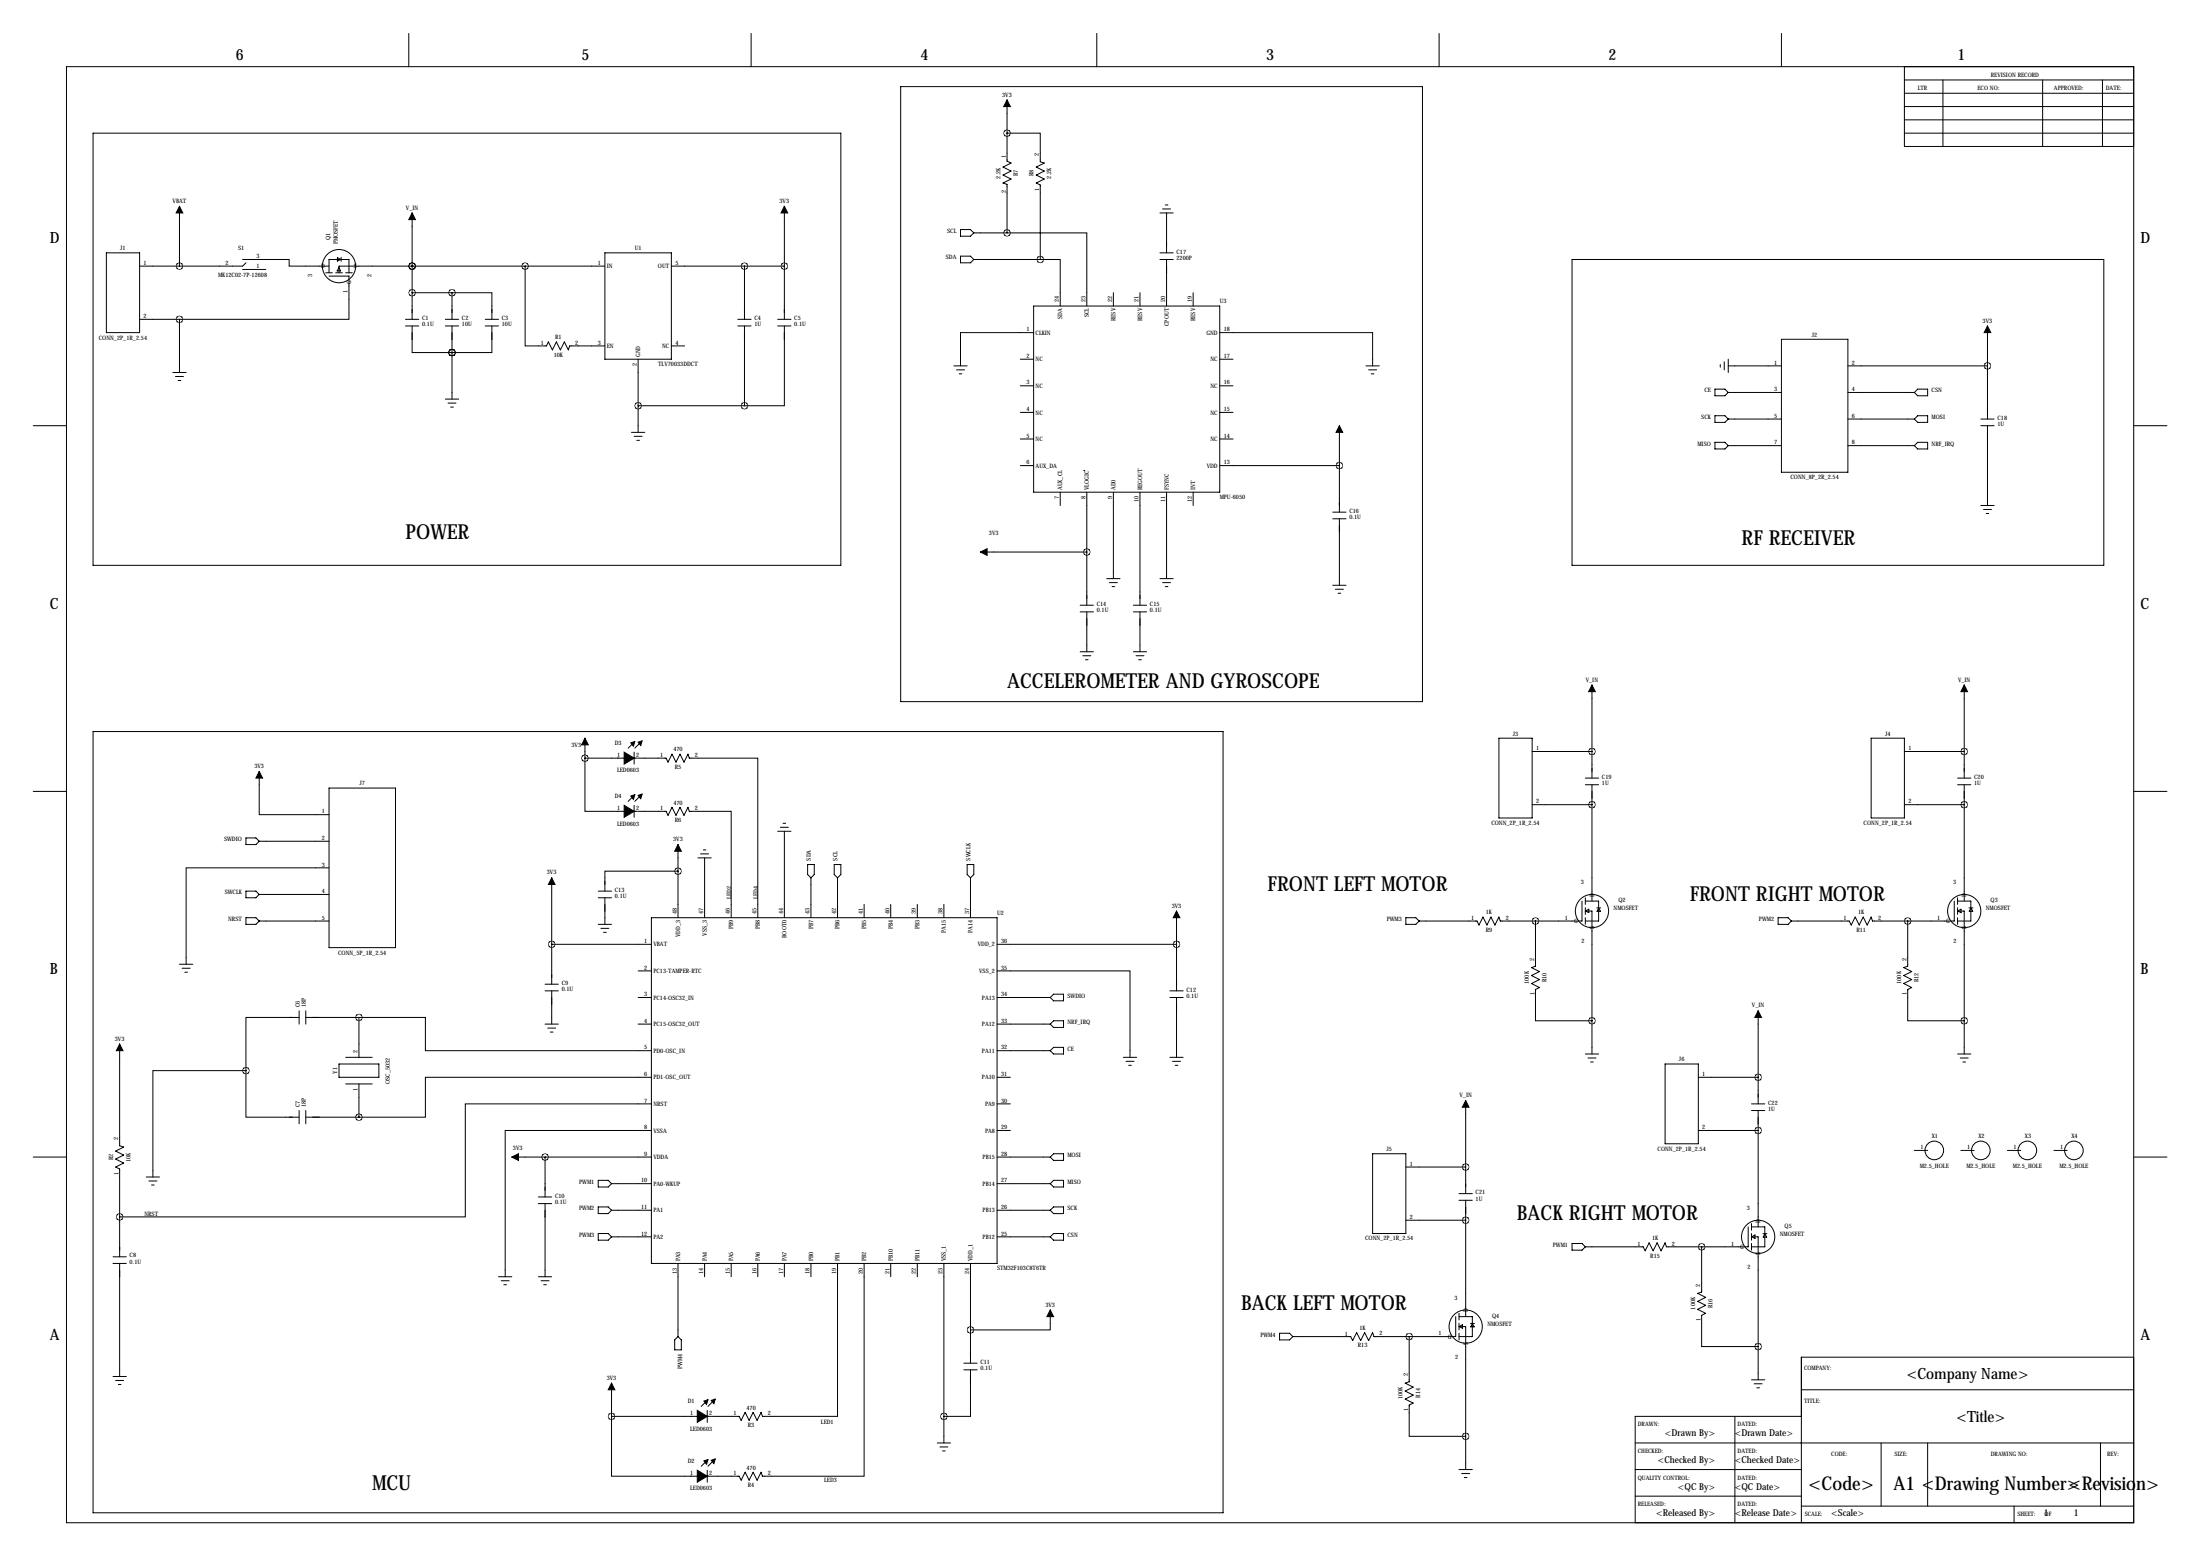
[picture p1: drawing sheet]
<svg xmlns="http://www.w3.org/2000/svg" width="841mm" height="594mm" viewBox="0 0 841 594" stroke-linecap="round" stroke-linejoin="round" font-family="sans-serif">
<g fill="none" stroke="#000" stroke-width=".38">
<path d="M156.2 12.8v12.7M287 12.8v12.7M419.1 12.8v12.7M549.9 12.8v12.7M680.7 12.8v12.7M25.4 25.5h789.9v556.2h-789.9zM344.2 33.1h199.4v234.9h-199.4zM384.8 38.2v23.3l1.5 .8-3 1.5 3 1.5-3 1.6 3 1.5-3 1.5 1.5 .5v18.6M727.7 30.6h87.6M727.7 35.6h87.6M727.7 25.5v30.5h87.6M742.4 30.6v25.4"/>
<path d="M780.5 30.6v25.4M803.4 30.6v25.4M35.6 50.9h285.7v165.1h-285.7zM384.8 50.9h12.7v10.9l1.5 .5-3 1.5 3 1.5-3 1.6 3 1.5-3 1.5 1.5 .8v28.4M727.7 45.8h87.6M727.7 50.9h87.6M727.7 40.7h87.6M68.6 78.8v22.9M299.7 78.8v43.2M444.2 79.8h3.1M445.3 78.3h1M40.6 96.6h12.7v30.5h-12.7z"/>
<path d="M92.7 99.1h17.8v2.6h15.2M130.1 99.1l-1.2 .6v-1.3l1.4 .7M130.4 98.3v1.5M157.5 81.4v40.6M231.1 96.6h25.4v40.6h-25.4zM367 87.7h3.8l1.3 1.3-1.3 1.2h-3.8zM367 97.9h3.8l1.3 1.2-1.3 1.3h-3.8zM372.1 99.1h25.4M372.1 89h12.7M384.8 89h30.5v27.9M397.5 99.1h7.6v17.8M443.2 99.1h5.1"/>
<path d="M443.2 96.6h5.1M443.2 81.4h5.1M445.8 81.4v15.2M445.8 99.1v17.8M600.7 99.1h203.2v116.9h-203.2zM92.7 102.9h8.9M94 100.4l-1.3 1.3h-39.4M124.5 104.2h2.5M125.7 105.5h7.6v16.5h-64.7M125.7 104.2v-5.1h7.6v5.1M128.3 104.2h2.5M129.5 102.2l-.7 1.3h1.3l-.6-1.2"/>
<path d="M132.1 104.2h2.5M157.5 101.7h.1M157.5 111.8h15.2M172.7 111.8h15.3v10.2M172.7 111.8v10.2M200.7 101.7v30.5h8.1l.7-1.6 1.6 3.1 1.5-3.1 1.5 3.1 1.5-3.1 1.6 3.1 .5-1.5h13.4M231.1 101.7h-101.6v2.5M256.5 101.7h43.2M284.5 101.7v20.3M395 116.9h71.1v71.1h-71.1zM425.4 111.8v5.1M435.6 111.8v5.1"/>
<path d="M455.9 111.8v5.1M53.3 122h15.3M68.6 122v20.3M154.9 122h5.1M154.9 124.5h5.1M157.5 124.5v10.2h15.2M170.2 122h5.1M170.2 124.5h5.1M172.7 134.7h.1M172.7 124.5v28M185.4 122h5.1M185.4 124.5h5.1"/>
<path d="M188 124.5v10.2h-15.3M243.8 137.2v28M256.5 132.2h5.1M281.9 122h5.1M281.9 124.5h5.1M284.5 124.5v30.5M297.2 122h5.1M297.2 124.5h5.1M299.7 124.5v30.5h-15.2M364.5 139.8h5.1M389.9 137.2h5.1M395 127.1h-28v12.7"/>
<path d="M466.1 127.1h58.4v12.7M466.1 137.2h5.1M522 139.8h5M657.4 139.3v1M658.9 138.2v3.1M660.4 139.8h20.3M660.4 137.2v5.1M680.7 129.6h25.4v50.8h-25.4zM706.1 139.8h53.4M759.5 124.5v35.6M66 142.3h5.1M67.1 143.8h3"/>
<path d="M68.1 145.4h1M170.2 152.5h5.1M171.2 154h3M172.2 155.5h1M243.8 155h40.7M365.5 141.3h3.1M366.5 142.8h1M389.9 147.4h5.1M389.9 157.6h5.1M466.1 147.4h5.1M466.1 157.6h5.1M523 141.3h3"/>
<path d="M524 142.8h1M655.3 148.7h3.8l1.3 1.2-1.3 1.3h-3.8zM655.3 158.8h3.8l1.3 1.3-1.3 1.3h-3.8zM660.4 149.9h20.3M706.1 149.9h25.4M732.8 148.7h3.8v2.5h-3.8l-1.3-1.3zM732.8 158.8h3.8v2.6h-3.8l-1.3-1.3zM12.7 162.6h12.7M241.3 165.2h5.1M242.3 166.7h3.1M243.3 168.2h1M389.9 167.7h5.1"/>
<path d="M389.9 177.9h5.1M414.1 179.8h.1M466.1 167.7h5.1M466.1 177.9h45.7M511.8 162.6v33.1M655.3 169h3.8l1.3 1.3-1.3 1.2h-3.8zM660.4 160.1h20.3M660.4 170.3h20.3M706.1 160.1h25.4M706.1 170.3h25.4M732.8 169h3.8v2.5h-3.8l-1.3-1.2zM756.9 162.6h5.1"/>
<path d="M756.9 160.1h5.1M759.5 162.6v30.5M815.3 162.6h12.7M405.1 188v5.1M415.3 188v43.2M425.4 188v33.1M435.6 188v43.2M445.8 188v33.1M455.9 188v5.1M509.3 195.7h5M509.3 198.2h5M511.8 198.2v25.4"/>
<path d="M756.9 193.1h5.1M757.9 194.6h3.1M759 196.2h1M374.6 210.9h40.7M412.7 231.2h5.1M412.7 233.8h5.1M415.3 233.8v15.2M422.9 221.1h5.1M423.9 222.6h3.1M424.9 224.1h1.1M433.1 231.2h5M433.1 233.8h5"/>
<path d="M435.6 233.8v15.2M443.2 221.1h5.1M444.2 222.6h3.1M445.3 224.1h1M509.3 223.6h5M510.3 225.1h3M511.3 226.6h1M412.7 249h5.1M413.8 250.5h3M414.8 252h1M433.1 249h5M434.1 250.5h3"/>
<path d="M435.1 252h1M35.6 279.5h431.8v298.4h-431.8zM608.3 261.7v35.6M750.6 261.7v35.6M99.1 294.7v16.5h26.6M223.5 289.6v20.4h20.1M223.5 289.6h20.1M223.5 282v7.6M242.3 287.3v4.6M242.6 283.3l-2.6 2.5M243.8 289.6h10.7l.8 1.6 1.5-3.1 1.5 3.1 1.5-3.1 1.6 3.1 1.5-3.1 .5 1.5h26.2v61M245.1 283.3l-2.5 2.5"/>
<path d="M572.8 282h12.7v30.5h-12.7zM585.5 287.1h22.8M605.8 297.3h5.1M605.8 299.8h5.1M608.3 299.8v44.4M715 282h12.7v30.5h-12.7zM727.7 287.1h22.9M748 297.3h5.1M748 299.8h5.1M750.6 299.8v44.4M12.7 302.3h12.7M125.7 301.1h25.4v60.9h-25.4z"/>
<path d="M242.3 307.7v4.5M242.6 303.6l-2.6 2.5M243.8 310h10.7l.8 1.5 1.5-3.1 1.5 3.1 1.5-3.1 1.6 3.1 1.5-3.1 .5 1.6h16v40.6M245.1 303.6l-2.5 2.5M297.2 317.6h5.1M298.2 316h3M299.2 314.5h1M299.7 317.6v33M585.5 307.4h22.8M727.7 307.4h22.9M815.3 302.3h12.7M94 320.1h3.8l1.3 1.3-1.3 1.3h-3.8z"/>
<path d="M99.1 321.4h26.6M125.7 331.5h-54.6v36.9M210.8 335.4v40.6M259.1 332.8h-28v7.6M259.1 322.7v27.9M266.7 327.7h5.1M267.7 326.2h3.1M268.7 324.7h1M269.2 327.7v22.9M308.6 330.3h2.5v3.8l-1.2 1.3-1.3-1.3zM309.9 335.4v15.2M318.8 330.3h2.5v3.8l-1.3 1.3-1.2-1.3z"/>
<path d="M320 335.4v15.2M369.6 330.3h2.5v3.8l-1.3 1.3-1.2-1.3zM370.8 335.4v15.2M94 350.6h3.8l1.3 1.3-1.3 1.2h-3.8zM94 340.4h3.8l1.3 1.3-1.3 1.3h-3.8zM99.1 351.9h26.6M99.1 341.7h26.6M228.6 340.4h5.1M228.6 343h5.1M228.6 353.1h5.1M229.6 354.7h3.1M230.6 356.2h1"/>
<path d="M231.1 343v10.1M248.9 350.6h132.1v132.1h-132.1zM330.2 345.5v5.1M340.4 345.5v5.1M350.5 345.5v5.1M360.7 345.5v5.1M449.6 348.1v30.4M537.2 350.6h3.8l1.3 1.3-1.3 1.2h-3.8zM586.7 351.9v17.2l-1.5 .5 3.1 1.6-3.1 1.5 3.1 1.5-3.1 1.5 3.1 1.6-1.6 .7v12h21.6M604.5 344.2v7.7h-31.2l-.5-1.6-1.6 3.1-1.5-3.1-1.5 3.1-1.5-3.1-1.6 3.1-.7-1.5h-22.1M605.8 343v2.5M605.8 346.8v2.5"/>
<path d="M605.8 350.6v2.5M605.8 344.2h5.1v7.7h-5.1M605.9 348.1l1.2 .6v-1.4l-1.3 .8h2.5v54.6M610.2 346.8h1.5M610.9 346.8l.7 1.4h-1.3l.6-1.3M679.4 350.6h3.9l1.2 1.3-1.2 1.2h-3.9zM729 351.9v17.2l-1.5 .5 3 1.6-3 1.5 3 1.5-3 1.5 3 1.6-1.5 .7v12h21.6M746.8 344.2v7.7h-31.3l-.5-1.6-1.5 3.1-1.5-3.1-1.6 3.1-1.5-3.1-1.5 3.1-.8-1.5h-22.1M748 344.2h5.1v7.7h-5.1M748 343v2.5M748 346.8v2.5M748 350.6v2.5"/>
<path d="M748.1 348.1l1.3 .6v-1.4l-1.4 .8h2.6v54.6M752.4 346.8h1.5M753.1 346.8l.7 1.4h-1.3l.6-1.3M68.6 368.4h5.1M69.6 369.9h3M70.6 371.4h1M208.3 376h5.1M208.3 378.5h5.1M210.8 360.8h38.1M210.8 378.5v12.7M243.8 370.9h5.1M381 370.9h50.8v33"/>
<path d="M381 360.8h68.6M402.6 379.8h3.8v2.5h-3.8l-1.3-1.2zM447 378.5h5.1M45.7 398.9v38.8l1.5 .5-3 1.5 3 1.6-3 1.5 3 1.5-3 1.5 1.5 .8v33.5M114.3 388.7h-20.3v20.3M114.3 386.2v5M116.8 388.7h20.4M116.8 386.2v5M137.2 388.7h25.4v12.7h86.3M137.2 388.7v15.2M208.3 391.2h5.1M209.3 392.8h3"/>
<path d="M210.3 394.3h1M243.8 381.1h5.1M243.8 391.2h5.1M381 381.1h20.3M381 391.2h20.3M402.6 390h3.8v2.5h-3.8l-1.3-1.3zM447 381.1h5.1M449.6 381.1v22.8M671.8 386.2v35.5M94 409v17.8h20.3M94 409h-35.6v40.7M129.5 406.5h15.3v5.1h-15.3z"/>
<path d="M132.1 414.1h10.1M132.1 403.9h10.1M137.2 414.1v12.7M248.9 411.6h-86.3v15.2h-25.4M381 401.4h20.3M381 411.6h5.1M402.6 400.1h3.8v2.6h-3.8l-1.3-1.3zM429.3 403.9h5M430.3 405.5h3M431.3 407h1M447 403.9h5.1M448.1 405.5h3"/>
<path d="M449.1 407h1M605.8 402.7h5.1M606.8 404.2h3.1M607.8 405.7h1M636.3 406.5h12.7v30.5h-12.7zM649 411.6h22.8M748 402.7h5.1M749 404.2h3.1M750.1 405.7h1M114.3 424.3v5M116.8 424.3v5M116.8 426.8h20.4"/>
<path d="M248.9 431.9h-55.9v55.9M248.9 421.7h-71.1v43.2h-132.1M381 421.7h5.1M381 431.9h5.1M560.1 420.4v35.6M649 431.9h22.8M669.3 421.7h5.1M669.3 424.3h5.1M671.8 424.3v44.4M731.5 439.5h5.1M749.3 439.5h5.1M767.1 439.5h5.1"/>
<path d="M784.9 439.5h5M12.7 442h12.7M55.9 449.7h5.1M56.9 451.2h3M57.9 452.7h1M195.6 442h53.3M205.7 457.3h5.1M205.7 459.8h5.1M208.3 442v15.3M208.3 459.8v28M228.6 450.9h3.8l1.3 1.3-1.3 1.3h-3.8zM233.7 452.2h15.2"/>
<path d="M381 442h20.3M381 452.2h20.3M402.6 440.8h3.8v2.5h-3.8l-1.3-1.3zM402.6 450.9h3.8v2.6h-3.8l-1.3-1.3zM524.5 440.8h12.7v30.4h-12.7zM537.2 445.8h22.9M557.5 456h5.1M557.5 458.5h5.1M560.1 458.5v44.5M815.3 442h12.7M228.6 471.2h3.8l1.3 1.3-1.3 1.3h-3.8zM228.6 461.1h3.8l1.3 1.3-1.3 1.2h-3.8z"/>
<path d="M233.7 462.4h15.2M233.7 472.5h15.2M381 462.4h20.3M381 472.5h20.3M402.6 471.2h3.8v2.6h-3.8l-1.3-1.3zM402.6 461.1h3.8v2.5h-3.8l-1.3-1.2zM537.2 466.2h22.9M600.7 475.1h3.8l1.3 1.2-1.3 1.3h-3.8zM650.2 476.3v17.3l-1.5 .5 3.1 1.5-3.1 1.5 3.1 1.6-3.1 1.5 3.1 1.5-1.6 .8v11.9h21.6M668 468.7v7.6h-31.2l-.5-1.5-1.6 3-1.5-3-1.5 3-1.5-3-1.6 3-.7-1.5h-22.1M669.3 467.4v2.6M669.3 471.2v2.6"/>
<path d="M669.3 475.1v2.5M669.3 468.7h5.1v7.6h-5.1M669.4 472.5l1.2 .6v-1.3l-1.3 .7h2.5v54.6M673.7 471.3h1.5M674.4 471.3l.7 1.3h-1.3l.6-1.2M43.2 482.7h5.1M43.2 480.1h5.1M45.7 482.7v43.2M190.5 487.8h5.1M191.5 489.3h3.1M192.5 490.8h1M205.7 487.8h5.1"/>
<path d="M206.8 489.3h3M207.8 490.8h1M259.1 482.7v27.9M269.2 482.7v5.1M279.4 482.7v5.1M289.6 482.7v5.1M299.7 482.7v5.1M309.9 482.7v5.1M320 482.7v58.4h-28.7l-.5-1.5-1.5 3-1.5-3-1.5 3-1.6-3-1.5 3-.8-1.5h-10.6M330.2 482.7v81.3h-38.9l-.5-1.6-1.5 3.1-1.5-3.1-1.5 3.1-1.6-3.1-1.5 3.1-.8-1.5h-10.6M340.4 482.7v5.1M350.5 482.7v5.1"/>
<path d="M360.7 482.7v68.6M370.8 482.7v38.1M257.8 511.9l1.3-1.3 1.2 1.3v3.8h-2.5zM401.3 500.5v7.6h-30.5M488.9 509.3h3.9l1.2 1.3-1.2 1.3h-3.9zM538.5 510.6v17.3l-1.5 .5 3 1.5-3 1.5 3 1.6-3 1.5 3 1.5-1.5 .8v11.9h21.6M556.3 503v7.6h-31.3l-.5-1.5-1.5 3-1.5-3-1.6 3-1.5-3-1.5 3-.8-1.5h-22.1M557.5 501.7v2.6M557.5 505.5v2.6M557.5 509.3v2.6M557.5 503h5.1v7.6h-5.1M557.6 506.8l1.3 .6v-1.3l-1.4 .7h2.6v54.6"/>
<path d="M561.9 505.6h1.5M562.6 505.6l.7 1.3h-1.3l.6-1.2M815.3 518.5h-127v63.2M43.2 525.9h5.1M44.2 527.4h3M45.2 528.9h1M233.7 528.4v12.7M270.3 538.8v4.6M270.5 534.7l-2.5 2.6M273 534.7l-2.5 2.6M368.3 520.8h5.1M368.3 523.3h5.1"/>
<path d="M370.8 523.3v17.8h-10.1M669.3 527.1h5.1M670.3 528.6h3.1M671.3 530.2h1M688.3 530.9h127M233.7 541.1v22.9h37.8M233.7 541.1h37.8M270.5 557.6l-2.5 2.5M273 557.6l-2.5 2.5M358.1 551.3h5.1M359.2 552.8h3M360.2 554.3h1"/>
<path d="M624.8 551.3h190.5M662.9 541.1v40.6M688.3 541.1h-63.5v40.6M718.8 551.3v24.1M736.6 551.3v24.1M802.6 551.3v24.1M270.3 561.7v4.5M557.5 561.4h5.1M558.5 562.9h3.1M559.6 564.5h1M624.8 561.4h63.5M624.8 571.6h63.5"/>
<path d="M688.3 575.4h127M769.6 575.4v6.3"/>
<circle cx="129.5" cy="101.7" r="6.4"/>
<circle cx="608.3" cy="348" r="6.4"/>
<circle cx="750.6" cy="348" r="6.4"/>
<circle cx="739.1" cy="439.5" r="3.6"/>
<circle cx="756.9" cy="439.5" r="3.6"/>
<circle cx="774.7" cy="439.5" r="3.6"/>
<circle cx="792.5" cy="439.5" r="3.6"/>
<circle cx="671.8" cy="472.5" r="6.4"/>
<circle cx="560.1" cy="506.8" r="6.4"/>
</g>
<g fill="#000" stroke="#000" stroke-width=".38">
<path d="M384.8 38.2l1.3 2.5h-2.6zM68.6 78.8l1.2 2.6h-2.5zM299.7 78.8l1.3 2.6h-2.6zM157.5 81.4l1.2 2.5h-2.5zM759.5 124.5l1.2 2.6h-2.5zM511.8 162.6l1.3 2.6h-2.6zM374.6 210.9l2.6-1.3v2.6zM608.3 261.7l1.3 2.5h-2.5zM750.6 261.7l1.2 2.5h-2.5zM99.1 294.7l1.2 2.6h-2.5zM223.5 282l1.3 2.6h-2.6zM238.5 289.6h3.8l-3.8 2.3z"/>
<path d="M238.5 287.3l3.8 2.3h-3.8zM241 283.8l1.6-.5-.5 1.8zM243.8 283.5l1.6-.5-.5 1.8zM238.5 310h3.8l-3.8 2.2zM238.5 307.7l3.8 2.3h-3.8zM241 304.1l1.6-.5-.5 1.8zM243.8 303.9l1.6-.6-.5 1.8zM210.8 335.4l1.3 2.5h-2.6zM259.1 322.7l1.2 2.5h-2.5zM449.6 348.1l1.2 2.5h-2.5zM45.7 398.9l1.3 2.5h-2.6zM671.8 386.2l1.3 2.5h-2.5z"/>
<path d="M560.1 420.4l1.2 2.6h-2.5zM195.6 442l2.5-1.2v2.5zM401.3 500.5l1.3 2.5h-2.6zM233.7 528.4l1.2 2.5h-2.5zM269 535.2l1.5-.5-.5 1.8zM271.8 535l1.5-.5-.5 1.8zM266.4 541.1h3.9l-3.9 2.3zM266.4 538.8l3.9 2.3h-3.9zM269 558.1l1.5-.5-.5 1.8zM271.8 557.9l1.5-.6-.5 1.8zM266.4 564h3.9l-3.9 2.2zM266.4 561.7l3.9 2.3h-3.9z"/>
</g>
<path d="M299.6 101.7a.1 .1 0 0 0 .2 0 .1 .1 0 0 0-.2 0zM284.4 101.7a.1 .1 0 0 0 .2 0 .1 .1 0 0 0-.2 0zM243.7 155a.1 .1 0 0 0 .2 0 .1 .1 0 0 0-.2 0zM284.4 155a.1 .1 0 0 0 .2 0 .1 .1 0 0 0-.2 0zM137.1 426.8a.1 .1 0 0 0 .2 0 .1 .1 0 0 0-.2 0zM137.1 388.7a.1 .1 0 0 0 .2 0 .1 .1 0 0 0-.2 0zM93.9 409a.1 .1 0 0 0 .2 0 .1 .1 0 0 0-.2 0zM210.7 360.8a.1 .1 0 0 0 .2 0 .1 .1 0 0 0-.2 0zM208.2 442a.1 .1 0 0 0 .2 0 .1 .1 0 0 0-.2 0zM233.6 541.1a.1 .1 0 0 0 .2 0 .1 .1 0 0 0-.2 0zM370.7 508.1a.1 .1 0 0 0 .2 0 .1 .1 0 0 0-.2 0zM360.6 541.1a.1 .1 0 0 0 .2 0 .1 .1 0 0 0-.2 0zM449.5 360.8a.1 .1 0 0 0 .2 0 .1 .1 0 0 0-.2 0zM223.4 289.6a.1 .1 0 0 0 .2 0 .1 .1 0 0 0-.2 0zM259 332.8a.1 .1 0 0 0 .2 0 .1 .1 0 0 0-.2 0zM200.6 101.7a.1 .1 0 0 0 .2 0 .1 .1 0 0 0-.2 0zM415.2 210.9a.1 .1 0 0 0 .2 0 .1 .1 0 0 0-.2 0zM511.7 177.9a.1 .1 0 0 0 .2 0 .1 .1 0 0 0-.2 0zM384.7 50.9a.1 .1 0 0 0 .2 0 .1 .1 0 0 0-.2 0zM384.7 89a.1 .1 0 0 0 .2 0 .1 .1 0 0 0-.2 0zM397.4 99.1a.1 .1 0 0 0 .2 0 .1 .1 0 0 0-.2 0zM68.5 122a.1 .1 0 0 0 .2 0 .1 .1 0 0 0-.2 0zM157.4 101.7a.1 .1 0 0 0 .2 0 .1 .1 0 0 0-.2 0zM157.4 111.8a.1 .1 0 0 0 .2 0 .1 .1 0 0 0-.2 0zM172.6 111.8a.1 .1 0 0 0 .2 0 .1 .1 0 0 0-.2 0zM172.6 134.7a.1 .1 0 0 0 .2 0 .1 .1 0 0 0-.2 0zM172.6 134.7a.1 .1 0 0 0 .2 0 .1 .1 0 0 0-.2 0zM759.4 139.8a.1 .1 0 0 0 .2 0 .1 .1 0 0 0-.2 0zM608.2 287.1a.1 .1 0 0 0 .2 0 .1 .1 0 0 0-.2 0zM157.4 101.7a.1 .1 0 0 0 .2 0 .1 .1 0 0 0-.2 0zM68.5 101.7a.1 .1 0 0 0 .2 0 .1 .1 0 0 0-.2 0zM608.2 307.4a.1 .1 0 0 0 .2 0 .1 .1 0 0 0-.2 0zM586.6 351.9a.1 .1 0 0 0 .2 0 .1 .1 0 0 0-.2 0zM608.2 390a.1 .1 0 0 0 .2 0 .1 .1 0 0 0-.2 0zM750.5 287.1a.1 .1 0 0 0 .2 0 .1 .1 0 0 0-.2 0zM750.5 307.4a.1 .1 0 0 0 .2 0 .1 .1 0 0 0-.2 0zM728.9 351.9a.1 .1 0 0 0 .2 0 .1 .1 0 0 0-.2 0zM750.5 390a.1 .1 0 0 0 .2 0 .1 .1 0 0 0-.2 0zM560 445.8a.1 .1 0 0 0 .2 0 .1 .1 0 0 0-.2 0zM560 466.2a.1 .1 0 0 0 .2 0 .1 .1 0 0 0-.2 0zM538.4 510.6a.1 .1 0 0 0 .2 0 .1 .1 0 0 0-.2 0zM560 548.7a.1 .1 0 0 0 .2 0 .1 .1 0 0 0-.2 0zM671.7 411.6a.1 .1 0 0 0 .2 0 .1 .1 0 0 0-.2 0zM671.7 431.9a.1 .1 0 0 0 .2 0 .1 .1 0 0 0-.2 0zM650.1 476.3a.1 .1 0 0 0 .2 0 .1 .1 0 0 0-.2 0zM671.7 514.4a.1 .1 0 0 0 .2 0 .1 .1 0 0 0-.2 0zM45.6 464.9a.1 .1 0 0 0 .2 0 .1 .1 0 0 0-.2 0z" fill="#000" stroke="#000" stroke-width="2.5"/>
<g font-size="7.9">
<text x="154.9" y="205.8">POWER</text>
<text x="665.5" y="208.4">RF RECEIVER</text>
<text x="384.8" y="263">ACCELEROMETER AND GYROSCOPE</text>
<text x="484.4" y="340.4">FRONT LEFT MOTOR</text>
<text x="645.7" y="344.2">FRONT RIGHT MOTOR</text>
<text x="579.6" y="466.2">BACK RIGHT MOTOR</text>
<text x="474.2" y="500.5">BACK LEFT MOTOR</text>
<text x="142.2" y="569">MCU</text>
</g>
<g font-size="7.3">
<text x="691.1" y="569">&lt;Code&gt;</text>
<text x="723.6" y="569">A1 &lt;Drawing Number&gt;</text>
<text x="790.5" y="569">&lt;Revision&gt;</text>
</g>
<g font-size="5.9">
<text x="90.2" y="22.9">6</text>
<text x="222.2" y="22.9">5</text>
<text x="351.8" y="22.9">4</text>
<text x="483.9" y="22.9">3</text>
<text x="614.7" y="22.9">2</text>
<text x="748" y="22.9">1</text>
<text x="19" y="92.8">D</text>
<text x="817.9" y="92.8">D</text>
<text x="19" y="232.5">C</text>
<text x="817.9" y="232.5">C</text>
<text x="19" y="372.2">B</text>
<text x="817.9" y="372.2">B</text>
<text x="19" y="511.9">A</text>
<text x="817.9" y="511.9">A</text>
<text x="728.6" y="526.7">&lt;Company Name&gt;</text>
<text x="747.6" y="543.2">&lt;Title&gt;</text>
</g>
<g font-size="3.6">
<text x="636.2" y="548.7">&lt;Drawn By&gt;</text>
<text x="662.9" y="548.7">&lt;Drawn Date&gt;</text>
<text x="633.5" y="558.9">&lt;Checked By&gt;</text>
<text x="662.9" y="558.9">&lt;Checked Date&gt;</text>
<text x="641.2" y="569">&lt;QC By&gt;</text>
<text x="662.9" y="569">&lt;QC Date&gt;</text>
<text x="632.9" y="579.2">&lt;Released By&gt;</text>
<text x="662.9" y="579.2">&lt;Release Date&gt;</text>
<text x="699.8" y="579.2">&lt;Scale&gt;</text>
<text x="781" y="579.2">1</text>
<text x="792.5" y="579.2">1</text>
</g>
<g font-size="2.3">
<text x="760.7" y="29.3">REVISION RECORD</text>
<text x="732.8" y="34.4">LTR</text>
<text x="755.6" y="34.4">ECO NO:</text>
<text x="784.9" y="34.4">APPROVED:</text>
<text x="804.7" y="34.4">DATE:</text>
<text x="383" y="36.9">3V3</text>
<text x="397" y="59.7" transform="rotate(-90 397 59.7)">2</text>
<text x="384.4" y="60.5" transform="rotate(-90 384.4 60.5)">1</text>
<text x="382.3" y="68.2" transform="rotate(-90 382.3 68.2)">2.2K</text>
<text x="389" y="67.4" transform="rotate(-90 389 67.4)">R7</text>
<text x="395" y="67.4" transform="rotate(-90 395 67.4)">R8</text>
<text x="401.7" y="68.2" transform="rotate(-90 401.7 68.2)">2.2K</text>
<text x="65.9" y="77.5">VBAT</text>
<text x="297.9" y="77.5">3V3</text>
<text x="384.3" y="73.7" transform="rotate(-90 384.3 73.7)">2</text>
<text x="397.1" y="72.9" transform="rotate(-90 397.1 72.9)">1</text>
<text x="155.1" y="80.1">V_IN</text>
<text x="361.9" y="89">SCL</text>
<text x="45.9" y="95.6">J1</text>
<text x="91" y="95.6">S1</text>
<text x="126.2" y="91.6" transform="rotate(-90 126.2 91.6)">Q1</text>
<text x="129.1" y="93.3" transform="rotate(-90 129.1 93.3)">PMOSFET</text>
<text x="242.5" y="95.6">U1</text>
<text x="54.9" y="101.2">1</text>
<text x="86.2" y="101.2">2</text>
<text x="98" y="98.6">3</text>
<text x="228.4" y="101.2">1</text>
<text x="258.1" y="101.2">5</text>
<text x="361.4" y="99.1">SDA</text>
<text x="449.6" y="96.8">C17</text>
<text x="449.6" y="99.2">2200P</text>
<text x="83.3" y="105.8">MK12C02-7P-12608</text>
<text x="98" y="102.4">1</text>
<text x="119.3" y="105.9" transform="rotate(-90 119.3 105.9)">3</text>
<text x="122.7" y="102.5">D</text>
<text x="135.2" y="102.5">S</text>
<text x="141.9" y="105.7" transform="rotate(-90 141.9 105.7)">2</text>
<text x="231.9" y="102.5">IN</text>
<text x="251.4" y="102.5">OUT</text>
<text x="132.8" y="112" transform="rotate(-90 132.8 112)">1</text>
<text x="134.2" y="108.5" transform="rotate(-90 134.2 108.5)">G</text>
<text x="404.6" y="115.4" transform="rotate(-90 404.6 115.4)">24</text>
<text x="414.8" y="115.4" transform="rotate(-90 414.8 115.4)">23</text>
<text x="424.9" y="115.4" transform="rotate(-90 424.9 115.4)">22</text>
<text x="435.1" y="115.4" transform="rotate(-90 435.1 115.4)">21</text>
<text x="445.3" y="115.4" transform="rotate(-90 445.3 115.4)">20</text>
<text x="455.4" y="115.4" transform="rotate(-90 455.4 115.4)">19</text>
<text x="466.1" y="115.9">U3</text>
<text x="54.9" y="121.5">2</text>
<text x="161.3" y="122.2">C1</text>
<text x="161.3" y="124.6">0.1U</text>
<text x="176.5" y="122.2">C2</text>
<text x="176.5" y="124.6">10U</text>
<text x="191.8" y="122.2">C3</text>
<text x="191.8" y="124.6">10U</text>
<text x="288.3" y="122.2">C4</text>
<text x="288.3" y="124.6">1U</text>
<text x="303.5" y="122.2">C5</text>
<text x="303.5" y="124.6">0.1U</text>
<text x="405.9" y="121.8" transform="rotate(-90 405.9 121.8)">SDA</text>
<text x="416.1" y="121.2" transform="rotate(-90 416.1 121.2)">SCL</text>
<text x="426.3" y="122.7" transform="rotate(-90 426.3 122.7)">RESV</text>
<text x="436.4" y="122.7" transform="rotate(-90 436.4 122.7)">RESV</text>
<text x="446.6" y="124.5" transform="rotate(-90 446.6 124.5)">CPOUT</text>
<text x="456.7" y="122.7" transform="rotate(-90 456.7 122.7)">RESV</text>
<text x="757.6" y="123.3">3V3</text>
<text x="37.8" y="129.7">CONN_2P_1R_2.54</text>
<text x="206.6" y="131.7">1</text>
<text x="212.1" y="129.6">R1</text>
<text x="219.8" y="131.6">2</text>
<text x="228.4" y="131.6">3</text>
<text x="258.1" y="131.6">4</text>
<text x="392.3" y="126.6">1</text>
<text x="395.7" y="127.9">CLKIN</text>
<text x="461" y="127.9">GND</text>
<text x="467.6" y="126.6">18</text>
<text x="692.4" y="128.6">J2</text>
<text x="211.6" y="136.3">10K</text>
<text x="231.9" y="133">EN</text>
<text x="244.6" y="136.5" transform="rotate(-90 244.6 136.5)">GND</text>
<text x="253" y="133">NC</text>
<text x="392.3" y="136.7">2</text>
<text x="467.6" y="136.7">17</text>
<text x="243.3" y="139.9" transform="rotate(-90 243.3 139.9)">2</text>
<text x="251.5" y="139.9">TLV70033DDCT</text>
<text x="395.7" y="138">NC</text>
<text x="462.6" y="138">NC</text>
<text x="678" y="139.3">1</text>
<text x="707.6" y="139.3">2</text>
<text x="392.3" y="146.9">3</text>
<text x="395.7" y="148.2">NC</text>
<text x="462.6" y="148.2">NC</text>
<text x="467.6" y="146.9">16</text>
<text x="651.3" y="149.9">CE</text>
<text x="678" y="149.4">3</text>
<text x="707.6" y="149.4">4</text>
<text x="738.1" y="149.9">CSN</text>
<text x="392.3" y="157">4</text>
<text x="395.7" y="158.4">NC</text>
<text x="462.6" y="158.4">NC</text>
<text x="467.6" y="157">15</text>
<text x="650.1" y="160.1">SCK</text>
<text x="678" y="159.6">5</text>
<text x="707.6" y="159.6">6</text>
<text x="738.1" y="160.1">MOSI</text>
<text x="763.3" y="160.3">C18</text>
<text x="392.3" y="167.2">5</text>
<text x="467.6" y="167.2">14</text>
<text x="763.3" y="162.7">1U</text>
<text x="395.7" y="168.5">NC</text>
<text x="462.6" y="168.5">NC</text>
<text x="648.7" y="170.3">MISO</text>
<text x="678" y="169.7">7</text>
<text x="707.6" y="169.7">8</text>
<text x="738.1" y="170.3">NRF_IRQ</text>
<text x="392.3" y="177.4">6</text>
<text x="395.7" y="178.7">AUX_DA</text>
<text x="461.1" y="178.7">VDD</text>
<text x="467.6" y="177.4">13</text>
<text x="684.2" y="183">CONN_8P_2R_2.54</text>
<text x="404.6" y="190.7" transform="rotate(-90 404.6 190.7)">7</text>
<text x="405.9" y="187.3" transform="rotate(-90 405.9 187.3)">AUX_CL</text>
<text x="414.8" y="190.7" transform="rotate(-90 414.8 190.7)">8</text>
<text x="416.1" y="187.3" transform="rotate(-90 416.1 187.3)">VLOGIC</text>
<text x="424.9" y="190.7" transform="rotate(-90 424.9 190.7)">9</text>
<text x="426.3" y="187.3" transform="rotate(-90 426.3 187.3)">AD0</text>
<text x="435.1" y="191.9" transform="rotate(-90 435.1 191.9)">10</text>
<text x="436.4" y="187.3" transform="rotate(-90 436.4 187.3)">REGOUT</text>
<text x="445.3" y="191.9" transform="rotate(-90 445.3 191.9)">11</text>
<text x="446.6" y="187.3" transform="rotate(-90 446.6 187.3)">FSYNC</text>
<text x="455.4" y="191.9" transform="rotate(-90 455.4 191.9)">12</text>
<text x="456.7" y="187.3" transform="rotate(-90 456.7 187.3)">INT</text>
<text x="466.1" y="190.7">MPU-6050</text>
<text x="515.6" y="195.9">C16</text>
<text x="515.6" y="198.3">0.1U</text>
<text x="377.9" y="204.5">3V3</text>
<text x="419.1" y="231.5">C14</text>
<text x="419.1" y="233.8">0.1U</text>
<text x="439.4" y="231.5">C15</text>
<text x="439.4" y="233.8">0.1U</text>
<text x="606" y="260.4">V_IN</text>
<text x="748.2" y="260.4">V_IN</text>
<text x="578.1" y="281">J3</text>
<text x="720.3" y="281">J4</text>
<text x="218.4" y="285.3">3V3</text>
<text x="234.9" y="284.6">D3</text>
<text x="257.3" y="287.1">470</text>
<text x="587" y="286.6">1</text>
<text x="729.2" y="286.6">1</text>
<text x="97.2" y="293.4">3V3</text>
<text x="235.8" y="289.3">1</text>
<text x="243.1" y="289.3">2</text>
<text x="252.3" y="289.2">1</text>
<text x="257.8" y="293.8">R5</text>
<text x="265.5" y="289.1">2</text>
<text x="235.8" y="295.1">LED0603</text>
<text x="612.1" y="297.5">C19</text>
<text x="612.1" y="299.9">1U</text>
<text x="754.4" y="297.5">C20</text>
<text x="754.4" y="299.9">1U</text>
<text x="137.4" y="300">J7</text>
<text x="234.9" y="304.9">D4</text>
<text x="123" y="310.7">1</text>
<text x="235.8" y="309.6">1</text>
<text x="243.1" y="309.6">2</text>
<text x="252.3" y="309.5">1</text>
<text x="257.3" y="307.4">470</text>
<text x="265.5" y="309.4">2</text>
<text x="587" y="306.9">2</text>
<text x="729.2" y="306.9">2</text>
<text x="235.8" y="315.4">LED0603</text>
<text x="257.8" y="314.1">R6</text>
<text x="569.9" y="315.1">CONN_2P_1R_2.54</text>
<text x="712.1" y="315.1">CONN_2P_1R_2.54</text>
<text x="85.6" y="321.4">SWDIO</text>
<text x="123" y="320.9">2</text>
<text x="257.2" y="321.4">3V3</text>
<text x="309.9" y="328.7" transform="rotate(-90 309.9 328.7)">SDA</text>
<text x="320" y="328.7" transform="rotate(-90 320 328.7)">SCL</text>
<text x="370.8" y="328.7" transform="rotate(-90 370.8 328.7)">SWCLK</text>
<text x="123" y="331">3</text>
<text x="209" y="334.1">3V3</text>
<text x="85.9" y="341.7">SWCLK</text>
<text x="123" y="341.2">4</text>
<text x="234.9" y="340.7">C13</text>
<text x="604.1" y="337.8">3</text>
<text x="746.3" y="337.8">3</text>
<text x="234.9" y="343.1">0.1U</text>
<text x="279.4" y="343.5" transform="rotate(-90 279.4 343.5)">LED2</text>
<text x="289.6" y="343.5" transform="rotate(-90 289.6 343.5)">LED4</text>
<text x="447.7" y="346.8">3V3</text>
<text x="609.1" y="342.6" transform="rotate(-90 609.1 342.6)">D</text>
<text x="616.6" y="347.6">NMOSFET</text>
<text x="618.4" y="344.7">Q2</text>
<text x="751.4" y="342.6" transform="rotate(-90 751.4 342.6)">D</text>
<text x="758.8" y="347.6">NMOSFET</text>
<text x="760.7" y="344.7">Q3</text>
<text x="87.2" y="351.9">NRST</text>
<text x="123" y="351.4">5</text>
<text x="258.6" y="349.1" transform="rotate(-90 258.6 349.1)">48</text>
<text x="268.7" y="349.1" transform="rotate(-90 268.7 349.1)">47</text>
<text x="278.9" y="349.1" transform="rotate(-90 278.9 349.1)">46</text>
<text x="289.1" y="349.1" transform="rotate(-90 289.1 349.1)">45</text>
<text x="299.2" y="349.1" transform="rotate(-90 299.2 349.1)">44</text>
<text x="309.4" y="349.1" transform="rotate(-90 309.4 349.1)">43</text>
<text x="319.5" y="349.1" transform="rotate(-90 319.5 349.1)">42</text>
<text x="329.7" y="349.1" transform="rotate(-90 329.7 349.1)">41</text>
<text x="339.9" y="349.1" transform="rotate(-90 339.9 349.1)">40</text>
<text x="350" y="349.1" transform="rotate(-90 350 349.1)">39</text>
<text x="360.2" y="349.1" transform="rotate(-90 360.2 349.1)">38</text>
<text x="370.3" y="349.1" transform="rotate(-90 370.3 349.1)">37</text>
<text x="381" y="349.6">U2</text>
<text x="529.9" y="351.9">PWM3</text>
<text x="562.2" y="351.5">1</text>
<text x="567.8" y="349.3">1K</text>
<text x="575.4" y="351.4">2</text>
<text x="598" y="351.4">1</text>
<text x="601.5" y="352.7">G</text>
<text x="672.1" y="351.9">PWM2</text>
<text x="704.4" y="351.5">1</text>
<text x="710" y="349.3">1K</text>
<text x="717.6" y="351.4">2</text>
<text x="740.2" y="351.4">1</text>
<text x="743.7" y="352.7">G</text>
<text x="259.9" y="357.9" transform="rotate(-90 259.9 357.9)">VDD_3</text>
<text x="270" y="357.4" transform="rotate(-90 270 357.4)">VSS_3</text>
<text x="280.2" y="354.9" transform="rotate(-90 280.2 354.9)">PB9</text>
<text x="290.4" y="354.9" transform="rotate(-90 290.4 354.9)">PB8</text>
<text x="300.5" y="358.2" transform="rotate(-90 300.5 358.2)">BOOT0</text>
<text x="310.7" y="354.9" transform="rotate(-90 310.7 354.9)">PB7</text>
<text x="320.8" y="354.9" transform="rotate(-90 320.8 354.9)">PB6</text>
<text x="331" y="354.9" transform="rotate(-90 331 354.9)">PB5</text>
<text x="341.2" y="354.9" transform="rotate(-90 341.2 354.9)">PB4</text>
<text x="351.3" y="354.9" transform="rotate(-90 351.3 354.9)">PB3</text>
<text x="361.5" y="356.4" transform="rotate(-90 361.5 356.4)">PA15</text>
<text x="371.6" y="356.4" transform="rotate(-90 371.6 356.4)">PA14</text>
<text x="567.7" y="356">R9</text>
<text x="609.1" y="354.9" transform="rotate(-90 609.1 354.9)">S</text>
<text x="709.4" y="356">R11</text>
<text x="751.4" y="354.9" transform="rotate(-90 751.4 354.9)">S</text>
<text x="129.2" y="364.6">CONN_5P_1R_2.54</text>
<text x="246.2" y="360.2">1</text>
<text x="249.7" y="361.6">VBAT</text>
<text x="373.6" y="361.6">VDD_2</text>
<text x="382.5" y="360.2">36</text>
<text x="604.3" y="360.4">2</text>
<text x="746.5" y="360.4">2</text>
<text x="246.2" y="370.4">2</text>
<text x="249.7" y="371.7">PC13-TAMPER-RTC</text>
<text x="374.2" y="371.7">VSS_2</text>
<text x="382.5" y="370.4">35</text>
<text x="586.2" y="367" transform="rotate(-90 586.2 367)">2</text>
<text x="728.5" y="367" transform="rotate(-90 728.5 367)">2</text>
<text x="214.6" y="376.2">C9</text>
<text x="584.2" y="375.8" transform="rotate(-90 584.2 375.8)">100K</text>
<text x="590.9" y="375.3" transform="rotate(-90 590.9 375.3)">R10</text>
<text x="726.4" y="375.8" transform="rotate(-90 726.4 375.8)">100K</text>
<text x="733.1" y="375.3" transform="rotate(-90 733.1 375.3)">R12</text>
<text x="214.6" y="378.6">0.1U</text>
<text x="246.2" y="380.6">3</text>
<text x="249.7" y="381.9">PC14-OSC32_IN</text>
<text x="375.2" y="381.9">PA13</text>
<text x="382.5" y="380.6">34</text>
<text x="407.9" y="381.1">SWDIO</text>
<text x="453.4" y="378.8">C12</text>
<text x="453.4" y="381.2">0.1U</text>
<text x="586.3" y="380.2" transform="rotate(-90 586.3 380.2)">1</text>
<text x="728.6" y="380.2" transform="rotate(-90 728.6 380.2)">1</text>
<text x="114.6" y="384.9" transform="rotate(-90 114.6 384.9)">C6</text>
<text x="116.9" y="384.9" transform="rotate(-90 116.9 384.9)">18P</text>
<text x="669.5" y="384.9">V_IN</text>
<text x="246.2" y="390.7">4</text>
<text x="249.7" y="392">PC15-OSC32_OUT</text>
<text x="375.2" y="392">PA12</text>
<text x="382.5" y="390.7">33</text>
<text x="407.9" y="391.2">NRF_IRQ</text>
<text x="43.9" y="397.6">3V3</text>
<text x="246.2" y="400.9">5</text>
<text x="382.5" y="400.9">32</text>
<text x="407.9" y="401.4">CE</text>
<text x="136.7" y="402.4" transform="rotate(-90 136.7 402.4)">2</text>
<text x="249.7" y="402.2">PD0-OSC_IN</text>
<text x="375.2" y="402.2">PA11</text>
<text x="641.6" y="405.5">J6</text>
<text x="128.8" y="410.3" transform="rotate(-90 128.8 410.3)">Y1</text>
<text x="246.2" y="411">6</text>
<text x="249.7" y="412.4">PD1-OSC_OUT</text>
<text x="375.2" y="412.4">PA10</text>
<text x="382.5" y="411">31</text>
<text x="650.5" y="411">1</text>
<text x="136.7" y="416.8" transform="rotate(-90 136.7 416.8)">1</text>
<text x="148.9" y="414" transform="rotate(-90 148.9 414)">OSC_5032</text>
<text x="557.7" y="419.2">V_IN</text>
<text x="114.6" y="423" transform="rotate(-90 114.6 423)">C7</text>
<text x="116.9" y="423" transform="rotate(-90 116.9 423)">18P</text>
<text x="246.2" y="421.2">7</text>
<text x="249.7" y="422.5">NRST</text>
<text x="376.4" y="422.5">PA9</text>
<text x="382.5" y="421.2">30</text>
<text x="675.6" y="422">C22</text>
<text x="675.6" y="424.3">1U</text>
<text x="246.2" y="431.4">8</text>
<text x="382.5" y="431.4">29</text>
<text x="650.5" y="431.4">2</text>
<text x="45.2" y="435.6" transform="rotate(-90 45.2 435.6)">2</text>
<text x="249.7" y="432.7">VSSA</text>
<text x="376.4" y="432.7">PA8</text>
<text x="738.2" y="434.9">X1</text>
<text x="756" y="434.9">X2</text>
<text x="773.8" y="434.9">X3</text>
<text x="791.5" y="434.9">X4</text>
<text x="43.2" y="443.3" transform="rotate(-90 43.2 443.3)">R2</text>
<text x="49.9" y="443.8" transform="rotate(-90 49.9 443.8)">10K</text>
<text x="196" y="439.5">3V3</text>
<text x="246.2" y="441.5">9</text>
<text x="249.7" y="442.8">VDDA</text>
<text x="375.5" y="442.8">PB15</text>
<text x="382.5" y="441.5">28</text>
<text x="407.9" y="442">MOSI</text>
<text x="529.8" y="439.7">J5</text>
<text x="633.4" y="439.6">CONN_2P_1R_2.54</text>
<text x="733.9" y="439">1</text>
<text x="751.7" y="439">1</text>
<text x="769.4" y="439">1</text>
<text x="787.2" y="439">1</text>
<text x="45.3" y="448.8" transform="rotate(-90 45.3 448.8)">1</text>
<text x="538.7" y="445.3">1</text>
<text x="733.6" y="446.2">M2.5_HOLE</text>
<text x="751.4" y="446.2">M2.5_HOLE</text>
<text x="769.2" y="446.2">M2.5_HOLE</text>
<text x="786.9" y="446.2">M2.5_HOLE</text>
<text x="221.3" y="452.2">PWM1</text>
<text x="245" y="451.7">10</text>
<text x="249.7" y="453">PA0-WKUP</text>
<text x="375.5" y="453">PB14</text>
<text x="382.5" y="451.7">27</text>
<text x="407.9" y="452.2">MISO</text>
<text x="212.1" y="457.5">C10</text>
<text x="212.1" y="459.9">0.1U</text>
<text x="245" y="461.8">11</text>
<text x="382.5" y="461.8">26</text>
<text x="563.9" y="456.3">C21</text>
<text x="563.9" y="458.6">1U</text>
<text x="55.2" y="464.4">NRST</text>
<text x="221.3" y="462.4">PWM2</text>
<text x="249.7" y="463.2">PA1</text>
<text x="375.5" y="463.2">PB13</text>
<text x="407.9" y="462.4">SCK</text>
<text x="538.7" y="465.7">2</text>
<text x="667.6" y="462.2">3</text>
<text x="672.6" y="467.1" transform="rotate(-90 672.6 467.1)">D</text>
<text x="221.3" y="472.5">PWM3</text>
<text x="245" y="472">12</text>
<text x="249.7" y="473.3">PA2</text>
<text x="375.5" y="473.3">PB12</text>
<text x="382.5" y="472">25</text>
<text x="407.9" y="472.5">CSN</text>
<text x="521.6" y="473.9">CONN_2P_1R_2.54</text>
<text x="631.3" y="473.8">1K</text>
<text x="680.1" y="472.1">NMOSFET</text>
<text x="681.9" y="469.2">Q5</text>
<text x="593.4" y="476.3">PWM1</text>
<text x="625.7" y="475.9">1</text>
<text x="638.9" y="475.8">2</text>
<text x="661.5" y="475.8">1</text>
<text x="665" y="477.1">G</text>
<text x="672.6" y="479.4" transform="rotate(-90 672.6 479.4)">S</text>
<text x="49.5" y="480.4">C8</text>
<text x="49.5" y="482.8">0.1U</text>
<text x="259.9" y="481.9" transform="rotate(-90 259.9 481.9)">PA3</text>
<text x="270" y="481.9" transform="rotate(-90 270 481.9)">PA4</text>
<text x="280.2" y="481.9" transform="rotate(-90 280.2 481.9)">PA5</text>
<text x="290.4" y="481.9" transform="rotate(-90 290.4 481.9)">PA6</text>
<text x="300.5" y="481.9" transform="rotate(-90 300.5 481.9)">PA7</text>
<text x="310.7" y="481.9" transform="rotate(-90 310.7 481.9)">PB0</text>
<text x="320.8" y="481.9" transform="rotate(-90 320.8 481.9)">PB1</text>
<text x="331" y="481.9" transform="rotate(-90 331 481.9)">PB2</text>
<text x="341.2" y="481.9" transform="rotate(-90 341.2 481.9)">PB10</text>
<text x="351.3" y="481.9" transform="rotate(-90 351.3 481.9)">PB11</text>
<text x="361.5" y="481.9" transform="rotate(-90 361.5 481.9)">VSS_1</text>
<text x="371.6" y="481.9" transform="rotate(-90 371.6 481.9)">VDD_1</text>
<text x="381" y="485.3">STM32F103C8T6TR</text>
<text x="630.6" y="480.5">R15</text>
<text x="667.8" y="484.9">2</text>
<text x="258.6" y="486.6" transform="rotate(-90 258.6 486.6)">13</text>
<text x="268.7" y="486.6" transform="rotate(-90 268.7 486.6)">14</text>
<text x="278.9" y="486.6" transform="rotate(-90 278.9 486.6)">15</text>
<text x="289.1" y="486.6" transform="rotate(-90 289.1 486.6)">16</text>
<text x="299.2" y="486.6" transform="rotate(-90 299.2 486.6)">17</text>
<text x="309.4" y="486.6" transform="rotate(-90 309.4 486.6)">18</text>
<text x="319.5" y="486.6" transform="rotate(-90 319.5 486.6)">19</text>
<text x="329.7" y="486.6" transform="rotate(-90 329.7 486.6)">20</text>
<text x="339.9" y="486.6" transform="rotate(-90 339.9 486.6)">21</text>
<text x="350" y="486.6" transform="rotate(-90 350 486.6)">22</text>
<text x="360.2" y="486.6" transform="rotate(-90 360.2 486.6)">23</text>
<text x="370.3" y="486.6" transform="rotate(-90 370.3 486.6)">24</text>
<text x="649.7" y="491.5" transform="rotate(-90 649.7 491.5)">2</text>
<text x="555.8" y="496.5">3</text>
<text x="399.5" y="499.2">3V3</text>
<text x="560.9" y="501.4" transform="rotate(-90 560.9 501.4)">D</text>
<text x="570.2" y="503.4">Q4</text>
<text x="647.7" y="500.3" transform="rotate(-90 647.7 500.3)">100K</text>
<text x="654.4" y="499.8" transform="rotate(-90 654.4 499.8)">R16</text>
<text x="519.5" y="508.1">1K</text>
<text x="568.3" y="506.4">NMOSFET</text>
<text x="649.8" y="504.7" transform="rotate(-90 649.8 504.7)">1</text>
<text x="481.6" y="510.6">PWM4</text>
<text x="513.9" y="510.2">1</text>
<text x="518.9" y="514.8">R13</text>
<text x="527.1" y="510.1">2</text>
<text x="549.7" y="510.1">1</text>
<text x="553.2" y="511.4">G</text>
<text x="560.9" y="513.7" transform="rotate(-90 560.9 513.7)">S</text>
<text x="374.6" y="521">C11</text>
<text x="556" y="519.2">2</text>
<text x="231.8" y="527.1">3V3</text>
<text x="260.7" y="523" transform="rotate(-90 260.7 523)">PWM4</text>
<text x="374.6" y="523.4">0.1U</text>
<text x="538" y="525.8" transform="rotate(-90 538 525.8)">2</text>
<text x="689.4" y="523.3">COMPANY:</text>
<text x="262.8" y="536">D1</text>
<text x="285.2" y="538.6">470</text>
<text x="535.9" y="534.6" transform="rotate(-90 535.9 534.6)">100K</text>
<text x="538.1" y="539" transform="rotate(-90 538.1 539)">1</text>
<text x="542.6" y="534" transform="rotate(-90 542.6 534)">R14</text>
<text x="689.4" y="536">TITLE:</text>
<text x="263.7" y="540.7">1</text>
<text x="271" y="540.7">2</text>
<text x="280.3" y="540.7">1</text>
<text x="285.8" y="545.2">R3</text>
<text x="293.5" y="540.6">2</text>
<text x="313.7" y="544">LED1</text>
<text x="625.9" y="544.9">DRAWN:</text>
<text x="664" y="544.9">DATED:</text>
<text x="263.8" y="546.5">LED0603</text>
<text x="625.9" y="555.1">CHECKED:</text>
<text x="664" y="555.1">DATED:</text>
<text x="699.8" y="556.3">CODE:</text>
<text x="723.9" y="556.3">SIZE:</text>
<text x="760.7" y="556.3">DRAWING NO:</text>
<text x="805.2" y="556.3">REV:</text>
<text x="262.8" y="558.9">D2</text>
<text x="263.7" y="563.6">1</text>
<text x="271" y="563.6">2</text>
<text x="280.3" y="563.5">1</text>
<text x="285.2" y="561.4">470</text>
<text x="293.5" y="563.4">2</text>
<text x="263.8" y="569.4">LED0603</text>
<text x="285.8" y="568.1">R4</text>
<text x="315" y="566.3">LED3</text>
<text x="625.9" y="565.2">QUALITY CONTROL:</text>
<text x="664" y="565.2">DATED:</text>
<text x="625.9" y="575.4">RELEASED:</text>
<text x="664" y="575.4">DATED:</text>
<text x="689.6" y="579.2">SCALE:</text>
<text x="770.9" y="579.2">SHEET:</text>
<text x="781.3" y="579.2">OF</text>
</g>
</svg>
